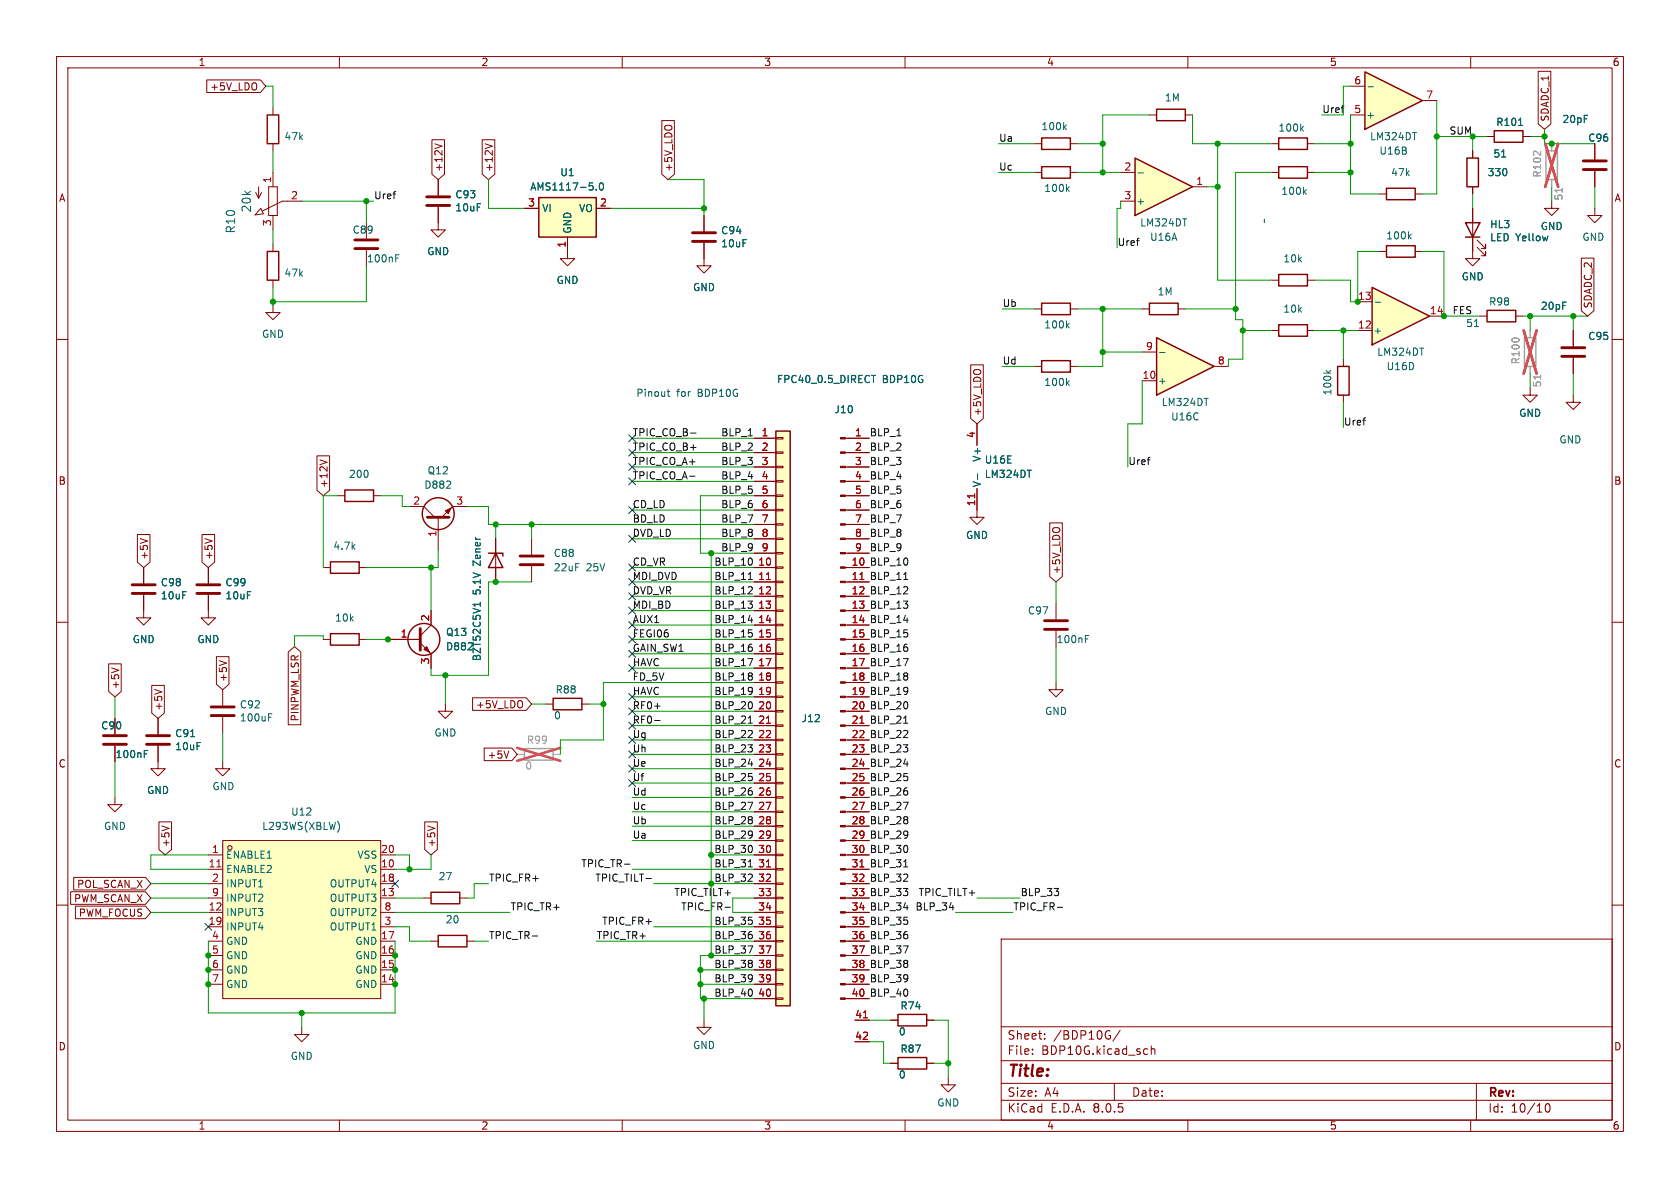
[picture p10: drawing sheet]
<svg xmlns="http://www.w3.org/2000/svg" width="297mm" height="210mm" viewBox="0 0 297 210" stroke-linecap="round" stroke-linejoin="round" font-family="sans-serif">
<g fill="none" stroke="#840000" stroke-width=".18">
<path d="M10 10h277v190h-277zM12 12h273v186h-273zM60 10v2M110 10v2M160 10v2M210 10v2M260 10v2M45.2 34l.5 1.1M45.7 33v2.1M46.1 36.8l.5 1-1.5 .2zM46.2 34l-.5 1.1M47.5 33h1.5v5.1h-1.5z"/>
<path d="M48.3 30.5v2.5M48.3 38.1v2.5M53.3 35.6h-3.4l-3.5 1.7M243.8 34.3h1.3M250.2 34.3h1.3M10 60h2M48.3 54v1.2h1.2l-1.2 1.3-1.3-1.3h1.3M224.8 49.5h1.3M231.1 49.5h1.3M285 60h2M10 110h2M285 110h2"/>
<path d="M10 160h2M285 160h2M177 166h108v32h-108zM53.3 181.6v1.3h1.3l-1.3 1.3-1.2-1.3h1.2M60 198v2M110 198v2M160 198v2M177 194.5h108M177 191.5h108M177 187.5h108M177 181.5h108M182.5 186.3v.1"/>
<path d="M182.5 185.5v.1M184.7 183.6v.1M184.7 182.8v.1M197 191.5v3M198 182.1l-1.3 2M202.7 185.4l.2 .1M202.9 186.3l-.2 .1M203.5 184.9v1.5M203.5 185.5l.2-.1 .4 .1 .1 .9M210 198v2M260 198v2M261 191.5v6.5"/>
<path d="M273.4 195.2l.1-.1a.81 .81 0 0 1 .6 .6 .81 .81 0 0 1-.3 .8l-.1 .1a.81 .81 0 0 1-.6-.6 .81 .81 0 0 1 .3-.8z"/>
</g>
<path d="M245.1 33.3h5.1v2h-5.1zM226.1 48.5h5v2h-5z" fill="none" stroke="#840000" stroke-width=".25"/>
<path d="M39.4 148.6h27.9v27.9h-27.9z" fill="#ffffc2"/>
<g fill="none" stroke="#840000" stroke-width=".18">
<path d="M48.3 19.1v1.2M48.3 25.4v1.3M203.2 20.3h1.3M209.5 20.3h1.3M36.8 151.1h2.6M36.8 153.7h2.6M36.8 158.8h2.6M36.8 156.2h2.6M39.4 148.6h27.9v27.9h-27.9zM67.3 151.1h2.5M67.3 153.7h2.5M67.3 158.8h2.5"/>
<path d="M67.3 156.2h2.5M36.8 161.3h2.6M36.8 174h2.6M36.8 171.5h2.6M36.8 168.9h2.6M36.8 166.4h2.6M36.8 163.8h2.6M67.3 161.3h2.5M67.3 174h2.5M67.3 171.5h2.5M67.3 168.9h2.5M67.3 166.4h2.5"/>
<path d="M67.3 163.8h2.5"/>
<circle cx="40.6" cy="149.9" r=".38"/>
</g>
<path d="M38.3 153.3h.8" fill="none" stroke="#a90000" stroke-width=".18"/>
<path d="M45.7 156.8h.7M59.7 145.2a1.49 1.49 0 0 1 0 1.9" fill="none" stroke="#006464" stroke-width=".18"/>
<path d="M204.5 19.3h5v2h-5zM47.2 20.3h2.1v5.1h-2.1z" fill="none" stroke="#840000" stroke-width=".25"/>
<path d="M241.3 12.7l10.2 5.1-10.2 5.1z" fill="#ffffc2"/>
<path d="M241.3 12.7l10.2 5.1-10.2 5.1zM264.2 23.1h5v2h-5zM203.2 53.6h5.1v2h-5.1zM226.1 57.4h5v2h-5z" fill="none" stroke="#840000" stroke-width=".25"/>
<g fill="none" stroke="#840000" stroke-width=".18">
<path d="M238.8 15.2h2.5M251.5 17.8h2.5M238.8 20.3h2.5M262.9 24.1h1.3M269.2 24.1h1.3M281.9 25.4v2.8M281.9 30.2v2.8M201.9 54.6h1.3M208.3 54.6h1.2M224.8 58.4h1.3M231.1 58.4h1.3M278.1 58.4v2.8"/>
<path d="M172.7 74.9v3.8M278.1 63.2v2.8M172.7 86.4v5h1.3l-1.3 1.3-1.3-1.3h1.3M186.7 120.7v1.2h1.3l-1.3 1.3-1.3-1.3h1.3M124.5 180.3v1.3h1.2l-1.2 1.3-1.3-1.3h1.3"/>
</g>
<path d="M241.8 15.3h1M265.5 27.8h.7M268.5 22.2h.7M172.8 83.8v.9" fill="none" stroke="#006464" stroke-width=".18"/>
<path d="M279.9 30h4.1M279.9 28.4h4.1M276.1 63h4.1M276.1 61.5h4.1" fill="none" stroke="#840000" stroke-width=".51"/>
<path d="M172.3 87.3v.7" fill="none" stroke="#a90000" stroke-width=".18"/>
<path d="M269.5 59.7h2v5.1h-2z" fill="none" stroke="#a1a1a1" stroke-width=".25"/>
<path d="M270.5 58.4v1.3M270.5 64.8v1.2" fill="none" stroke="#a1a1a1" stroke-width=".18"/>
<path d="M272.4 66.3v.7" fill="none" stroke="#989898" stroke-width=".18"/>
<path d="M269.4 58.4l2.3 7.6M271.7 58.4l-2.3 7.6" fill="none" stroke="#e65255" stroke-width=".46"/>
<path d="M95.2 34.9h10.2v7h-10.2z" fill="#ffffc2"/>
<path d="M95.2 34.9h10.2v7h-10.2zM259.1 39.4h2.5l-1.3 2.5zM259.3 27.9h2.1v5.1h-2.1zM259.1 41.9h2.5" fill="none" stroke="#840000" stroke-width=".25"/>
<path d="M92.7 36.8h2.5M105.4 36.8h2.5M260.3 26.7v1.2M260.3 33v1.3M260.3 36.8v7.7M274.3 35.6v1.2h1.3l-1.3 1.3-1.3-1.3h1.3M100.3 41.9v3.8h1.3l-1.3 1.3-1.2-1.3h1.2M261.1 43.7l1.5 1.5v-.7v.7h-.7M261.1 42.4l1.5 1.5v-.7v.7h-.7" fill="none" stroke="#840000" stroke-width=".18"/>
<path d="M105.4 33.5v.1M106.1 32.5l.2-.2a.68 .68 0 0 1 .4 .7 .68 .68 0 0 1-.4 .6l-.2-.1-.1-.4z" fill="none" stroke="#006464" stroke-width=".18"/>
<path d="M273.3 26.7h2v5.1h-2z" fill="none" stroke="#a1a1a1" stroke-width=".25"/>
<path d="M274.3 25.4v1.3M274.3 31.8v1.2" fill="none" stroke="#a1a1a1" stroke-width=".18"/>
<path d="M276.2 33.3v.7" fill="none" stroke="#989898" stroke-width=".18"/>
<path d="M273.2 25.4l2.3 7.6M275.5 25.4l-2.3 7.6" fill="none" stroke="#e65255" stroke-width=".46"/>
<path d="M242.6 50.8l10.1 5.1-10.1 5.1z" fill="#ffffc2"/>
<path d="M242.6 50.8l10.1 5.1-10.1 5.1zM58.4 112h5.1v2h-5.1z" fill="none" stroke="#840000" stroke-width=".25"/>
<path d="M240 58.4h2.6M240 53.3h2.6M252.7 55.9h2.6M57.1 113h1.3M63.5 113h1.3" fill="none" stroke="#840000" stroke-width=".18"/>
<path d="M243.1 53.4h1" fill="none" stroke="#006464" stroke-width=".18"/>
<path d="M204.5 59.7l10.1 5.1-10.1 5.1z" fill="#ffffc2"/>
<g fill="none" stroke="#840000" stroke-width=".25">
<path d="M47.2 44.5h2.1v5h-2.1zM204.5 59.7l10.1 5.1-10.1 5.1zM245.1 43.4h5.1v2.1h-5.1zM236.5 64.8h2v5.1h-2zM58.4 99.3h5.1v2h-5.1zM158.7 186.9h5.1v2.1h-5.1z"/>
<circle cx="74.9" cy="113" r="2.82"/>
</g>
<g fill="none" stroke="#840000" stroke-width=".18">
<path d="M64.8 39.4v2.8M48.3 43.2v1.3M48.3 49.5v1.3M64.8 44.2v2.8M243.8 44.5h1.3M250.2 44.5h1.3M149.5 77.5h4.2M201.9 67.3h2.6M201.9 62.2h2.6M214.6 64.8h2.6M237.5 63.5v1.3M237.5 69.9v1.2"/>
<path d="M149.5 97.8h4.2M149.5 95.3h4.2M149.5 92.7h4.2M149.5 90.2h4.2M149.5 87.6h4.2M149.5 85.1h4.2M149.5 82.6h4.2M149.5 80h4.2M25.4 105.2v4h1.3l-1.3 1.3-1.3-1.3h1.3M25.4 100.3v2.8M36.8 105.2v4h1.3l-1.3 1.3-1.2-1.3h1.2M36.8 100.3v2.8"/>
<path d="M57.1 100.3h1.3M63.5 100.3h1.3M68.6 113h5.7M74.3 113.7l1.9 1.9v2.5M76.2 108v2.5l-1.9 1.9M149.5 100.3h4.2M149.5 113h4.2M149.5 118.1h4.2M149.5 115.6h4.2M149.5 110.5h4.2M149.5 108h4.2M149.5 105.4h4.2"/>
<path d="M149.5 102.9h4.2M39.4 121.9v2.8M39.4 126.7v2.8M149.5 138.4h4.2M149.5 135.9h4.2M149.5 133.4h4.2M149.5 130.8h4.2M149.5 128.3h4.2M149.5 125.7h4.2M149.5 123.2h4.2M149.5 120.7h4.2M149.5 158.8h4.2"/>
<path d="M149.5 156.2h4.2M149.5 153.7h4.2M149.5 151.1h4.2M149.5 148.6h4.2M149.5 146.1h4.2M149.5 143.5h4.2M149.5 141h4.2M149.5 176.5h4.2M149.5 174h4.2M149.5 171.5h4.2M149.5 168.9h4.2M149.5 166.4h4.2"/>
<path d="M149.5 163.8h4.2M149.5 161.3h4.2M151.1 180.3h2.6M151.1 184.2h2.6M157.5 188h1.2M163.8 188h1.3M167.6 190.5v1.3h1.3l-1.3 1.2-1.2-1.2h1.2"/>
</g>
<path d="M70 45.6h.4M70 45h.6M249.1 41.8l.4 .4M249.5 41.4l-.5 .5M154.1 66.4h.7M154.4 66.4v1.2M205 62.3h1M234.4 65.5l.5 .5M235.3 65.5l-.5 .3M47.5 126.8h.4M47.5 126.2h.6" fill="none" stroke="#006464" stroke-width=".18"/>
<path d="M62.7 43.9h4.1M62.7 42.4h4.1M23.4 104.9h4M23.4 103.4h4M34.8 104.9h4.1M34.8 103.4h4.1M74.3 111.1v3.8M37.3 126.5h4.1M37.3 125h4.1" fill="none" stroke="#840000" stroke-width=".51"/>
<g fill="#840000" stroke="#840000" stroke-width=".18">
<path d="M75.4 114.3l.5 1-1-.5z"/>
<path d="M148.6 176.4h.9v.3h-.9z"/>
<path d="M148.6 173.9h.9v.2h-.9z"/>
<path d="M148.6 171.3h.9v.3h-.9z"/>
<path d="M148.6 168.8h.9v.2h-.9z"/>
<path d="M148.6 166.2h.9v.3h-.9z"/>
<path d="M148.6 163.7h.9v.3h-.9z"/>
<path d="M148.6 161.2h.9v.2h-.9z"/>
<path d="M148.6 158.6h.9v.3h-.9z"/>
<path d="M148.6 156.1h.9v.2h-.9z"/>
<path d="M148.6 153.5h.9v.3h-.9z"/>
<path d="M148.6 151h.9v.3h-.9z"/>
<path d="M148.6 148.5h.9v.2h-.9z"/>
<path d="M148.6 145.9h.9v.3h-.9z"/>
<path d="M148.6 143.4h.9v.2h-.9z"/>
<path d="M148.6 140.8h.9v.3h-.9z"/>
<path d="M148.6 138.3h.9v.3h-.9z"/>
<path d="M148.6 135.8h.9v.2h-.9z"/>
<path d="M148.6 133.2h.9v.3h-.9z"/>
<path d="M148.6 130.7h.9v.2h-.9z"/>
<path d="M148.6 128.1h.9v.3h-.9z"/>
<path d="M148.6 125.6h.9v.3h-.9z"/>
<path d="M148.6 123.1h.9v.2h-.9z"/>
<path d="M148.6 120.5h.9v.3h-.9z"/>
<path d="M148.6 118h.9v.2h-.9z"/>
<path d="M148.6 115.4h.9v.3h-.9z"/>
<path d="M148.6 112.9h.9v.3h-.9z"/>
<path d="M148.6 110.4h.9v.2h-.9z"/>
<path d="M148.6 107.8h.9v.3h-.9z"/>
<path d="M148.6 105.3h.9v.2h-.9z"/>
<path d="M148.6 102.7h.9v.3h-.9z"/>
<path d="M148.6 100.2h.9v.3h-.9z"/>
<path d="M148.6 97.7h.9v.2h-.9z"/>
<path d="M148.6 95.1h.9v.3h-.9z"/>
<path d="M148.6 92.6h.9v.2h-.9z"/>
<path d="M148.6 90h.9v.3h-.9z"/>
<path d="M148.6 87.5h.9v.3h-.9z"/>
<path d="M148.6 85h.9v.2h-.9z"/>
<path d="M148.6 82.4h.9v.3h-.9z"/>
<path d="M148.6 79.9h.9v.2h-.9z"/>
<path d="M148.6 77.3h.9v.3h-.9z"/>
</g>
<path d="M152 102.5h.7M152 127.9h.7M152 153.3h.7M152.6 179.9h.8" fill="none" stroke="#a90000" stroke-width=".18"/>
<path d="M137.2 76.2h2.5v101.6h-2.5z" fill="#ffffc2"/>
<g fill="none" stroke="#840000" stroke-width=".18">
<path d="M224.8 30.5h1.3M224.8 25.4h1.3M231.1 30.5h1.3M231.1 25.4h1.3M133.3 77.5h3.9M137.2 79.9h1.2v.2h-1.2zM137.2 77.3h1.2v.3h-1.2zM59.7 87.6h1.3M66 87.6h1.3M133.3 80h3.9M133.3 82.6h3.9M133.3 85.1h3.9"/>
<path d="M133.3 87.6h3.9M133.3 90.2h3.9M133.3 92.7h3.9M133.3 95.3h3.9M133.3 97.8h3.9M137.2 97.7h1.2v.2h-1.2zM137.2 95.1h1.2v.3h-1.2zM137.2 92.6h1.2v.2h-1.2zM137.2 90h1.2v.3h-1.2zM137.2 87.5h1.2v.3h-1.2zM137.2 85h1.2v.2h-1.2zM137.2 82.4h1.2v.3h-1.2z"/>
<path d="M133.3 100.3h3.9M133.3 102.9h3.9M133.3 105.4h3.9M133.3 108h3.9M133.3 110.5h3.9M133.3 113h3.9M133.3 115.6h3.9M133.3 118.1h3.9M137.2 118h1.2v.2h-1.2zM137.2 115.4h1.2v.3h-1.2zM137.2 112.9h1.2v.3h-1.2zM137.2 110.4h1.2v.2h-1.2z"/>
<path d="M137.2 107.8h1.2v.3h-1.2zM137.2 105.3h1.2v.2h-1.2zM137.2 102.7h1.2v.3h-1.2zM137.2 100.2h1.2v.3h-1.2zM133.3 120.7h3.9M133.3 123.2h3.9M133.3 125.7h3.9M133.3 128.3h3.9M133.3 130.8h3.9M133.3 133.4h3.9M133.3 135.9h3.9M133.3 138.4h3.9"/>
<path d="M137.2 138.3h1.2v.3h-1.2zM137.2 135.8h1.2v.2h-1.2zM137.2 133.2h1.2v.3h-1.2zM137.2 130.7h1.2v.2h-1.2zM137.2 128.1h1.2v.3h-1.2zM137.2 125.6h1.2v.3h-1.2zM137.2 123.1h1.2v.2h-1.2zM137.2 120.5h1.2v.3h-1.2zM74.9 158.8h1.3M81.3 158.8h1.2M133.3 141h3.9M133.3 143.5h3.9"/>
<path d="M133.3 146.1h3.9M133.3 148.6h3.9M133.3 151.1h3.9M133.3 153.7h3.9M133.3 156.2h3.9M133.3 158.8h3.9M137.2 158.6h1.2v.3h-1.2zM137.2 156.1h1.2v.2h-1.2zM137.2 153.5h1.2v.3h-1.2zM137.2 151h1.2v.3h-1.2zM137.2 148.5h1.2v.2h-1.2zM137.2 145.9h1.2v.3h-1.2z"/>
<path d="M137.2 143.4h1.2v.2h-1.2zM137.2 140.8h1.2v.3h-1.2zM76.2 166.4h1.3M82.5 166.4h1.3M133.3 161.3h3.9M133.3 163.8h3.9M133.3 166.4h3.9M133.3 168.9h3.9M133.3 171.5h3.9M133.3 174h3.9M133.3 176.5h3.9M137.2 176.4h1.2v.3h-1.2z"/>
<path d="M137.2 173.9h1.2v.2h-1.2zM137.2 171.3h1.2v.3h-1.2zM137.2 168.8h1.2v.2h-1.2zM137.2 166.2h1.2v.3h-1.2zM137.2 163.7h1.2v.3h-1.2zM137.2 161.2h1.2v.2h-1.2zM157.5 180.3h1.2M163.8 180.3h1.3"/>
</g>
<path d="M226.1 29.5h5v2h-5zM226.1 24.4h5v2h-5zM137.2 76.2h2.5v101.6h-2.5zM61 86.6h5v2h-5zM76.2 157.7h5.1v2.1h-5.1zM77.5 165.4h5v2h-5zM158.7 179.3h5.1v2.1h-5.1z" fill="none" stroke="#840000" stroke-width=".25"/>
<path d="M135.5 102.5h.7M135.5 127.9h.7M135.5 153.3h.7" fill="none" stroke="#a90000" stroke-width=".18"/>
<path d="M230.1 22.7l.3 .5M230.4 22.3l-.5 .5M230.6 33.9l.3 .5M230.9 33.5l-.4 .5" fill="none" stroke="#006464" stroke-width=".18"/>
<path d="M200.7 27.9l10.1 5.1-10.1 5.1z" fill="#ffffc2"/>
<g fill="none" stroke="#840000" stroke-width=".25">
<path d="M184.1 29.5h5.1v2h-5.1zM184.1 24.4h5.1v2h-5.1zM200.7 27.9l10.1 5.1-10.1 5.1zM184.1 53.6h5.1v2h-5.1zM262.9 54.9h5.1v2h-5.1zM184.1 63.8h5.1v2h-5.1zM86.4 97.8h2.5v.5M87.6 97.8l1.3 2.5h-2.5zM97.8 123.4h5.1v2.1h-5.1z"/>
<circle cx="77.5" cy="90.8" r="2.82"/>
</g>
<g fill="none" stroke="#840000" stroke-width=".18">
<path d="M36.6 14.1h9.4l1 1.1-1 1.2h-9.4zM271.9 12.6h2.3v9.3l-1.2 1-1.1-1zM76.4 24.7h2.2v6.1l-1.1 1-1.1-1zM76.9 25.4l1.2 .4M77.5 36.6v4h1.2l-1.2 1.3-1.3-1.3h1.3M77.5 31.8v2.7M85.2 24.7h2.3v6.1l-1.1 1-1.2-1zM85.8 25.4l1.2 .4M92.7 36.8h2.5M105.4 36.8h2.5M117 21.3h2.2v9.5l-1.1 1-1.1-1zM124.5 38.1v2.8"/>
<path d="M182.9 30.5h1.2M182.9 25.4h1.2M189.2 30.5h1.3M189.2 25.4h1.3M198.1 30.5h2.6M198.1 35.6h2.6M210.8 33h2.6M260.3 26.7v1.2M260.3 33v1.3M260.3 36.8v2.6M262.9 24.1h1.3M269.2 24.1h1.3"/>
<path d="M281.9 36.8v1.3h1.3l-1.3 1.3-1.2-1.3h1.2M281.9 25.4v2.8M281.9 30.2v2.8M100.3 41.9v2.6M124.5 42.9v4.1h1.2l-1.2 1.3-1.3-1.3h1.3M182.9 54.6h1.2M189.2 54.6h1.3M260.3 41.9v3.8h1.3l-1.3 1.3-1.2-1.3h1.2M261.6 55.9h1.3M268 55.9h1.2M278.1 58.4v2.8M279.6 45.6h2.2v9.3l-1.1 1-1.1-1z"/>
<path d="M133.3 77.5h3.9M149.9 77.5h3.8M171.6 64.5h2.2v9.5l-1.1 .9-1.1-.9zM172.7 74.9v3.8M182.9 64.8h1.2M189.2 64.8h1.3M270.5 68.6v1.3h1.3l-1.3 1.2-1.3-1.2h1.3M278.1 69.9v1.2h1.3l-1.3 1.3-1.2-1.3h1.2M278.1 63.2v2.8M24.3 94.5h2.2v4.9l-1.1 .9-1.1-.9zM24.8 95.2l1.3 .4M35.7 94.5h2.2v4.9l-1.1 .9-1.1-.9z"/>
<path d="M36.2 95.2l1.3 .4M56 80.6h2.3v6.1l-1.2 .9-1.1-.9zM56.6 81.3l1.2 .4M72.4 89.5h2.5l1.9 1.9M77.5 91.4v5.8M82.5 89.5h-2.5l-1.9 1.9M87.6 95.3v7.6M94 95.3v2.7M133.3 80h3.9M133.3 82.6h3.9M133.3 85.1h3.9M133.3 87.6h3.9"/>
<path d="M133.3 90.2h3.9M133.3 92.7h3.9M133.3 95.3h3.9M133.3 97.8h3.9M149.9 80h3.8M149.9 82.6h3.8M149.9 85.1h3.8M149.9 87.6h3.8M149.9 90.2h3.8M149.9 92.7h3.8M149.9 95.3h3.8M149.9 97.8h3.8"/>
<path d="M172.7 86.4v3.8M185.6 92.4h2.2v9.5l-1.1 1-1.1-1zM19.2 117.4h2.2v4.8l-1.1 1-1.1-1zM19.7 118.1l1.3 .4M25.4 100.3v2.8M25.4 105.2v2.8M36.8 100.3v2.8M36.8 105.2v2.8M38.3 116.1h2.2v4.9l-1.1 .9-1.1-.9zM38.8 116.8l1.2 .4M51 115.3l1.1-1 1.1 1v12.8h-2.2zM68.6 113h5.7"/>
<path d="M76.2 108v2.5M76.2 115.6v2.5M94 100.1v2.8M133.3 113h3.9M133.3 100.3h3.9M133.3 102.9h3.9M133.3 105.4h3.9M133.3 108h3.9M133.3 110.5h3.9M133.3 115.6h3.9M133.3 118.1h3.9M149.9 113h3.8"/>
<path d="M149.9 100.3h3.8M149.9 102.9h3.8M149.9 105.4h3.8M149.9 108h3.8M149.9 110.5h3.8M149.9 115.6h3.8M149.9 118.1h3.8M186.7 106.7v2.8M186.7 111.5v2.8M20.3 127v2.8M20.3 131.8v2.8M26.8 121.2h2.3v4.8l-1.2 1-1.1-1z"/>
<path d="M27.3 121.9l1.3 .4M27.9 131.8v4.1h1.3l-1.3 1.3-1.2-1.3h1.2M27.9 127v2.8M39.4 134.6v1.3h1.2l-1.2 1.3-1.3-1.3h1.3M78.7 124.5v1.2h1.3l-1.3 1.3-1.2-1.3h1.2M83.5 123.3h9.5l1 1.2-1 1.1h-9.5zM85.6 132.2h4.9l.9 1.2-.9 1.1h-4.9zM89.9 132.8l-.4 1.2M96.5 124.5h1.3M102.9 124.5h1.2M133.3 120.7h3.9M133.3 123.2h3.9"/>
<path d="M133.3 125.7h3.9M133.3 128.3h3.9M133.3 130.8h3.9M133.3 133.4h3.9M133.3 135.9h3.9M133.3 138.4h3.9M149.9 120.7h3.8M149.9 123.2h3.8M149.9 125.7h3.8M149.9 128.3h3.8M149.9 130.8h3.8M149.9 133.4h3.8"/>
<path d="M149.9 135.9h3.8M149.9 138.4h3.8M12.5 157.6h13.2l1 1.2-1 1.1h-13.2zM13 155.1h12.7l1 1.1-1 1.1h-12.7zM20.3 141v1.2h1.3l-1.3 1.3-1.3-1.3h1.3M28.1 145.3h2.2v4.9l-1.1 .9-1.1-.9zM28.6 146l1.3 .4M75.1 145.3h2.2v4.9l-1.1 .9-1.1-.9zM75.6 146l1.3 .4M133.3 141h3.9M133.3 143.5h3.9M133.3 146.1h3.9"/>
<path d="M133.3 148.6h3.9M133.3 151.1h3.9M133.3 153.7h3.9M133.3 156.2h3.9M133.3 158.8h3.9M149.9 141h3.8M149.9 143.5h3.8M149.9 146.1h3.8M149.9 148.6h3.8M149.9 151.1h3.8M149.9 153.7h3.8M149.9 156.2h3.8"/>
<path d="M149.9 158.8h3.8M13.3 160.2h12.4l1 1.1-1 1.1h-12.4zM133.3 161.3h3.9M133.3 163.8h3.9M133.3 166.4h3.9M133.3 168.9h3.9M133.3 171.5h3.9M133.3 174h3.9M133.3 176.5h3.9M149.9 161.3h3.8M149.9 163.8h3.8M149.9 166.4h3.8"/>
<path d="M149.9 168.9h3.8M149.9 171.5h3.8M149.9 174h3.8M149.9 176.5h3.8M151.1 180.3h2.6M151.1 184.2h2.6M157.5 180.3h1.2M157.5 188h1.2M163.8 180.3h1.3M163.8 188h1.3"/>
</g>
<g fill="none" stroke="#006464" stroke-width=".18">
<path d="M105.4 33.5v.1M106.1 32.5l.2-.2a.68 .68 0 0 1 .4 .7 .68 .68 0 0 1-.4 .6l-.2-.1-.1-.4zM188.2 22.4l.3 .5M188.5 22.1l-.5 .5M188.7 33.4l.3 .5M189 33l-.5 .5M201.2 30.6h1M265.5 27.8h.7M268.5 22.2h.7M188.7 57.5l.3 .5M189 57.1l-.5 .5M260.6 57.7h.8"/>
<path d="M154.1 66.4h.7M154.4 66.4v1.2M188.7 67.7l.3 .4M189 67.3l-.5 .5M172.8 83.8v.9M84.9 106.5v.7M84.9 106.8h-1.3l.3 .3M191.9 112.9h.4M191.9 112.3h.6M25.5 133.3h.4M25.5 132.7h.6M33.7 130.2h.7"/>
</g>
<g fill="none" stroke="#840000" stroke-width=".51">
<path d="M75.4 36.3h4.1M75.4 34.8h4.1M122.4 42.7h4.1M122.4 41.1h4.1M75.6 91.4h3.8M91.9 99.8h4.1M91.9 98.3h4.1M184.7 111.3h4M184.7 109.7h4M18.3 131.6h4.1M18.3 130h4.1M25.9 131.6h4.1"/>
<path d="M25.9 130h4.1"/>
</g>
<path d="M78.7 90.3l1.1-.5-.6 1z" fill="#840000" stroke="#840000" stroke-width=".18"/>
<path d="M92.7 132.3h5.1v2.1h-5.1z" fill="none" stroke="#a1a1a1" stroke-width=".25"/>
<path d="M274.3 25.4v1.3M274.3 31.8v1.2M270.5 58.4v1.3M270.5 64.8v1.2M91.4 133.4h1.3M97.8 133.4h1.3" fill="none" stroke="#a1a1a1" stroke-width=".18"/>
<path d="M273.2 25.4l2.3 7.6M275.5 25.4l-2.3 7.6M269.4 58.4l2.3 7.6M271.7 58.4l-2.3 7.6M91.4 132.2l7.7 2.3M99.1 132.2l-7.7 2.3" fill="none" stroke="#e65255" stroke-width=".46"/>
<g fill="none" stroke="#0f0f0f" stroke-width=".18">
<path d="M122.1 76.6h.9M132.3 77h.7M158.5 77h.8M121.9 84.2h1M132.2 116.4h.9l-.6 1.3M132.3 109.6h.8M132.3 102.4h.7M159.7 116.4h.8l-.5 1.3M159.8 109.6h.7M159.8 102.4h.7M115.7 124.8h1M115.7 127.4h1"/>
<path d="M132.3 135h.8M132.3 127.8h.7M159.8 135h.7M159.8 127.8h.7M110.4 152.8h1M114.2 155.3h1M132.2 141.8h.9l-.6 1.3M132.3 153.2h.7M159.7 141.8h.8l-.5 1.3M159.8 153.2h.7M94.1 165.5h.9M128.2 160.4h.9"/>
<path d="M132.2 167.2h.9l-.6 1.3M159.7 167.2h.8l-.5 1.3M159.8 160.4h.7M167.8 160.4h.8M186.9 160.4h1"/>
</g>
<path d="M117.9 69.2h.5M118.1 68.8v1.1l.3 .2" fill="none" stroke="#0000c2" stroke-width=".18"/>
<path d="M223.5 38.7v.7" fill="none" stroke="#0000c2" stroke-width=".18" stroke-dasharray="1.7 .6"/>
<g fill="none" stroke="#009600" stroke-width=".18">
<path d="M47 15.2h1.3v3.9M238.8 15.2h-1.3v5.1h-3.8M254 17.8v16.5h-2.5M48.3 26.7v3.8M53.3 35.6h12.7M64.8 35.6v3.8M86.4 31.8v5h6.3M107.9 36.8h16.6M118.1 31.8h6.4v6.3M176.5 25.4h6.4M176.5 30.5h6.4M190.5 25.4h4.4"/>
<path d="M190.5 30.5h7.6M198.1 35.6v1.2h-.6v7M203.2 20.3h-8.3v10.2M210.8 20.3v5.1h14M213.4 33h1.9M215.3 25.4v24.1h9.5M224.8 30.5h-6.4v26h1.3v7h-2.5v1.3M232.4 25.4h6.4M232.4 30.5h6.4M238.8 20.3v14h5M254 24.1h8.9M260.3 24.1v2.6"/>
<path d="M260.3 34.3v2.5M270.5 24.1h2.5M273 22.9v2.5h8.9M274.3 33v2.6M281.9 33v3.8M48.3 40.6v2.6M48.3 50.8v3.2M64.8 47v6.3h-16.5M177.2 54.6h5.7M190.5 54.6h11.4M194.9 54.6v10.2h-4.4M209.5 54.6h8.9"/>
<path d="M219.7 58.4h5.1M232.4 58.4h7.6M237.5 58.4v5.1M243.8 44.5h-3.8v8.8h-1.2v-3.8h-6.4M251.5 44.5h3.8v11.4h6.3M269.2 55.9h11.5M270.5 55.9v2.5M278.1 55.9v2.5M111.8 77.5h21.5M177.2 64.8h5.7M194.9 62.2h7M201.9 67.3v7.6h-2.5v7.7"/>
<path d="M237.5 71.1v4.5M270.5 66v2.6M278.1 66v3.9M59.7 87.6h-2.6v12.7M67.3 87.6h3.8v1.9h1.3M77.5 97.2v3.1h-12.7M82.5 89.5h3.9v3.2h46.9M87.6 92.7v2.6M94 92.7v2.6M111.8 82.6h21.5M111.8 85.1h21.5M111.8 80h21.5"/>
<path d="M111.8 90.2h21.5M111.8 95.3h21.5M125.7 97.8v71.1M133.3 87.6h-9.5v10.2h9.5M57.1 113v-.6h-5v1.9M64.8 113h5M76.2 100.3v7.7M78.7 119.4v5.1M94 102.9h-7.6v16.5h-10.2v-1.3M111.8 108h21.5M111.8 105.4h21.5M111.8 100.3h21.5"/>
<path d="M111.8 115.6h21.5M111.8 110.5h21.5M111.8 102.9h21.5M111.8 113h21.5M111.8 118.1h21.5M186.7 102.9v3.8M186.7 114.3v6.4M20.3 123.2v3.8M20.3 134.6v6.4M39.4 129.5v5.1M94 124.5h2.5M104.1 124.5h2.6"/>
<path d="M111.8 125.7h21.5M111.8 123.2h21.5M111.8 135.9h21.5M111.8 130.8h21.5M111.8 138.4h21.5M111.8 128.3h21.5M111.8 133.4h21.5M133.3 120.7h-26.6v10.1h-7.6v2.6M26.7 156.2h10.1M26.7 158.8h10.1M36.8 151.1h-10.1v2.6h10.1M69.8 151.1h2.6v2.6"/>
<path d="M69.8 158.8h5.1M76.2 151.1v2.6h-6.4M86.4 156.2h-2.6v2.6h-1.3M111.8 143.5h21.5M111.8 141h21.5M111.8 148.6h21.5M111.8 146.1h21.5M111.8 153.7h21.5M115.6 156.2h17.7M125.7 151.1h7.6M133.3 158.8h-3.8v2.5h3.8M172.7 158.8h7.6"/>
<path d="M26.7 161.3h10.1M36.8 166.4v12.7h33v-12.7M53.3 179.1v2.5M69.8 161.3h20.4M69.8 163.8h2.6v2.6h3.8M83.8 166.4h2.6M105.4 166.4h27.9M115.6 163.8h17.7M123.8 171.5h9.5M123.8 174h9.5M124.5 176.5v3.8M133.3 168.9h-9.5v7.6h9.5"/>
<path d="M168.9 161.3h10.2M153.7 184.2h2.5v3.8h1.3M153.7 180.3h3.8M165.1 180.3h2.5v10.2M165.1 188h2.5"/>
</g>
<g fill="none" stroke="#000084" stroke-width=".18">
<path d="M111.2 79.4l1.2 1.2M111.2 76.9l1.2 1.2M112.4 79.4l-1.2 1.2M112.4 76.9l-1.2 1.2M111.2 81.9l1.2 1.3M111.2 84.5l1.2 1.2M111.2 89.6l1.2 1.2M111.2 94.6l1.2 1.3M111.2 99.7l1.2 1.2M112.4 81.9l-1.2 1.3M112.4 84.5l-1.2 1.2M112.4 89.6l-1.2 1.2"/>
<path d="M112.4 94.6l-1.2 1.3M112.4 99.7l-1.2 1.2M111.2 117.5l1.2 1.2M111.2 102.3l1.2 1.2M111.2 107.3l1.2 1.3M111.2 104.8l1.2 1.2M111.2 109.9l1.2 1.2M111.2 115l1.2 1.2M111.2 112.4l1.2 1.2M112.4 117.5l-1.2 1.2M112.4 102.3l-1.2 1.2M112.4 107.3l-1.2 1.3"/>
<path d="M112.4 104.8l-1.2 1.2M112.4 109.9l-1.2 1.2M112.4 115l-1.2 1.2M112.4 112.4l-1.2 1.2M111.2 122.6l1.2 1.2M111.2 125.1l1.2 1.2M111.2 135.3l1.2 1.2M111.2 132.7l1.2 1.3M111.2 130.2l1.2 1.2M111.2 137.8l1.2 1.2M111.2 127.7l1.2 1.2M112.4 122.6l-1.2 1.2"/>
<path d="M112.4 125.1l-1.2 1.2M112.4 135.3l-1.2 1.2M112.4 132.7l-1.2 1.3M112.4 130.2l-1.2 1.2M112.4 137.8l-1.2 1.2M112.4 127.7l-1.2 1.2M69.2 155.6l1.3 1.2M70.5 155.6l-1.3 1.2M36.2 163.2l1.2 1.2M37.4 163.2l-1.2 1.2"/>
</g>
<path d="M276.2 33.3v.7M272.4 66.3v.7" fill="none" stroke="#989898" stroke-width=".18"/>
<path d="M172.3 87.3v.7M135.5 102.5h.7M152 102.5h.7M135.5 127.9h.7M152 127.9h.7M135.5 153.3h.7M152 153.3h.7M152.6 179.9h.8" fill="none" stroke="#a90000" stroke-width=".18"/>
<g fill="#009600" stroke="#009600" stroke-width=".18">
<circle cx="106.7" cy="124.5" r=".46"/>
<circle cx="78.7" cy="119.4" r=".46"/>
<circle cx="87.6" cy="102.9" r=".46"/>
<circle cx="36.8" cy="168.9" r=".46"/>
<circle cx="125.7" cy="156.2" r=".46"/>
<circle cx="125.7" cy="151.1" r=".46"/>
<circle cx="69.8" cy="171.5" r=".46"/>
<circle cx="36.8" cy="171.5" r=".46"/>
<circle cx="36.8" cy="174" r=".46"/>
<circle cx="53.3" cy="179.1" r=".46"/>
<circle cx="69.8" cy="174" r=".46"/>
<circle cx="69.8" cy="168.9" r=".46"/>
<circle cx="72.4" cy="153.7" r=".46"/>
<circle cx="76.2" cy="100.3" r=".46"/>
<circle cx="68.6" cy="113" r=".46"/>
<circle cx="64.8" cy="35.6" r=".46"/>
<circle cx="48.3" cy="53.3" r=".46"/>
<circle cx="87.6" cy="92.7" r=".46"/>
<circle cx="94" cy="92.7" r=".46"/>
<circle cx="218.4" cy="54.6" r=".46"/>
<circle cx="219.7" cy="58.4" r=".46"/>
<circle cx="215.3" cy="33" r=".46"/>
<circle cx="194.9" cy="54.6" r=".46"/>
<circle cx="194.9" cy="25.4" r=".46"/>
<circle cx="194.9" cy="30.5" r=".46"/>
<circle cx="215.3" cy="25.4" r=".46"/>
<circle cx="238.8" cy="30.5" r=".46"/>
<circle cx="237.5" cy="58.4" r=".46"/>
<circle cx="240" cy="53.3" r=".46"/>
<circle cx="238.8" cy="25.4" r=".46"/>
<circle cx="254" cy="24.1" r=".46"/>
<circle cx="273" cy="24.1" r=".46"/>
<circle cx="274.3" cy="25.4" r=".46"/>
<circle cx="270.5" cy="55.9" r=".46"/>
<circle cx="260.3" cy="24.1" r=".46"/>
<circle cx="255.3" cy="55.9" r=".46"/>
<circle cx="278.1" cy="55.9" r=".46"/>
<circle cx="194.9" cy="62.2" r=".46"/>
<circle cx="124.5" cy="36.8" r=".46"/>
<circle cx="123.8" cy="174" r=".46"/>
<circle cx="124.5" cy="176.5" r=".46"/>
<circle cx="125.7" cy="168.9" r=".46"/>
<circle cx="167.6" cy="188" r=".46"/>
<circle cx="123.8" cy="171.5" r=".46"/>
<circle cx="125.7" cy="97.8" r=".46"/>
</g>
<text font-size="2.8" fill="#840000" x="178" y="190.9">Title:</text>
<g font-size="2.1" fill="#006464">
<text x="41.8" y="41.4" transform="rotate(-90 41.8 41.4)">R10</text>
<text x="44.6" y="37.7" transform="rotate(-90 44.6 37.7)">20k</text>
</g>
<g font-size="2.1" fill="#840000">
<text x="178" y="184">Sheet:</text>
<text x="186.2" y="184">/BDP10G/</text>
<text x="178" y="186.7">File:</text>
<text x="184.1" y="186.7">BDP10G.kicad_sch</text>
<text x="178" y="196.9">KiCad</text>
<text x="178" y="194.1">Size:</text>
<text x="184.7" y="194.1">A4</text>
<text x="185.7" y="196.9">E.D.A.</text>
<text x="193.3" y="196.9">8.0.5</text>
<text x="200" y="194.1">Date:</text>
<text x="263" y="194.3">Rev:</text>
<text x="263" y="196.9">Id:</text>
<text x="267.1" y="196.9">10/10</text>
</g>
<g font-size="1.8" fill="#840000">
<text x="35" y="11.9">1</text>
<text x="85" y="11.9">2</text>
<text x="135" y="11.9">3</text>
<text x="185" y="11.9">4</text>
<text x="235" y="11.9">5</text>
<text x="285" y="11.9">6</text>
<text x="37.1" y="16.2">+5V_LDO</text>
<text x="274" y="21.6" transform="rotate(-90 274 21.6)">SDADC_1</text>
<text x="10.3" y="35.9">A</text>
<text x="78.4" y="30.5" transform="rotate(-90 78.4 30.5)">+12V</text>
<text x="87.3" y="30.5" transform="rotate(-90 87.3 30.5)">+12V</text>
<text x="119.1" y="30.5" transform="rotate(-90 119.1 30.5)">+5V_LDO</text>
<text x="285.3" y="35.9">A</text>
<text x="281.6" y="54.6" transform="rotate(-90 281.6 54.6)">SDADC_2</text>
<text x="173.7" y="73.7" transform="rotate(-90 173.7 73.7)">+5V_LDO</text>
<text x="10.3" y="85.9">B</text>
<text x="58.1" y="86.4" transform="rotate(-90 58.1 86.4)">+12V</text>
<text x="285.3" y="85.9">B</text>
<text x="26.4" y="99.1" transform="rotate(-90 26.4 99.1)">+5V</text>
<text x="37.8" y="99.1" transform="rotate(-90 37.8 99.1)">+5V</text>
<text x="187.6" y="101.6" transform="rotate(-90 187.6 101.6)">+5V_LDO</text>
<text x="21.3" y="121.9" transform="rotate(-90 21.3 121.9)">+5V</text>
<text x="28.9" y="125.7" transform="rotate(-90 28.9 125.7)">+5V</text>
<text x="40.3" y="120.7" transform="rotate(-90 40.3 120.7)">+5V</text>
<text x="84" y="125.4">+5V_LDO</text>
<text x="53" y="127.6" transform="rotate(-90 53 127.6)">PINPWM_LSR</text>
<text x="10.3" y="135.9">C</text>
<text x="86.1" y="134.3">+5V</text>
<text x="285.3" y="135.9">C</text>
<text x="30.2" y="149.9" transform="rotate(-90 30.2 149.9)">+5V</text>
<text x="77.2" y="149.9" transform="rotate(-90 77.2 149.9)">+5V</text>
<text x="13" y="159.7">PWM_SCAN_X</text>
<text x="13.5" y="157.2">POL_SCAN_X</text>
<text x="13.8" y="162.2">PWM_FOCUS</text>
<text x="10.3" y="185.9">D</text>
<text x="285.3" y="185.9">D</text>
<text x="35" y="199.9">1</text>
<text x="85" y="199.9">2</text>
<text x="135" y="199.9">3</text>
<text x="185" y="199.9">4</text>
<text x="235" y="199.9">5</text>
<text x="285" y="199.9">6</text>
</g>
<g font-size="1.8" fill="#a90000">
<text x="239.3" y="15">6</text>
<text x="252" y="17.5">7</text>
<text x="239.3" y="20.1">5</text>
<text x="48" y="32.5" transform="rotate(-90 48 32.5)">1</text>
<text x="51.4" y="35.3">2</text>
<text x="198.7" y="30.2">2</text>
<text x="198.7" y="35.3">3</text>
<text x="211.4" y="32.8">1</text>
<text x="48" y="40.1" transform="rotate(-90 48 40.1)">3</text>
<text x="93.3" y="36.6">3</text>
<text x="106" y="36.6">2</text>
<text x="100.1" y="43.9" transform="rotate(-90 100.1 43.9)">1</text>
<text x="240" y="53.1">13</text>
<text x="240" y="58.2">12</text>
<text x="252.7" y="55.6">14</text>
<text x="202.5" y="62">9</text>
<text x="215.2" y="64.5">8</text>
<text x="201.9" y="67.1">10</text>
<text x="134.5" y="77.2">1</text>
<text x="151.1" y="77.2">1</text>
<text x="172.5" y="77.5" transform="rotate(-90 172.5 77.5)">4</text>
<text x="134.5" y="79.8">2</text>
<text x="134.5" y="82.3">3</text>
<text x="151.1" y="79.8">2</text>
<text x="151.1" y="82.3">3</text>
<text x="73" y="89.3">2</text>
<text x="80.6" y="89.3">3</text>
<text x="134.5" y="84.8">4</text>
<text x="134.5" y="87.4">5</text>
<text x="134.5" y="89.9">6</text>
<text x="151.1" y="84.8">4</text>
<text x="151.1" y="87.4">5</text>
<text x="151.1" y="89.9">6</text>
<text x="172.5" y="89.6" transform="rotate(-90 172.5 89.6)">11</text>
<text x="77.2" y="95" transform="rotate(-90 77.2 95)">1</text>
<text x="134.5" y="92.5">7</text>
<text x="134.5" y="95">8</text>
<text x="151.1" y="92.5">7</text>
<text x="151.1" y="95">8</text>
<text x="133.9" y="100.1">10</text>
<text x="134.5" y="97.5">9</text>
<text x="150.5" y="100.1">10</text>
<text x="151.1" y="97.5">9</text>
<text x="133.9" y="102.6">11</text>
<text x="133.9" y="105.2">12</text>
<text x="133.9" y="107.7">13</text>
<text x="150.5" y="102.6">11</text>
<text x="150.5" y="105.2">12</text>
<text x="150.5" y="107.7">13</text>
<text x="70.7" y="112.8">1</text>
<text x="75.9" y="109.9" transform="rotate(-90 75.9 109.9)">2</text>
<text x="133.9" y="110.2">14</text>
<text x="133.9" y="112.8">15</text>
<text x="150.5" y="110.2">14</text>
<text x="150.5" y="112.8">15</text>
<text x="75.9" y="117.5" transform="rotate(-90 75.9 117.5)">3</text>
<text x="133.9" y="115.3">16</text>
<text x="133.9" y="117.9">17</text>
<text x="150.5" y="115.3">16</text>
<text x="150.5" y="117.9">17</text>
<text x="133.9" y="120.4">18</text>
<text x="133.9" y="122.9">19</text>
<text x="133.9" y="125.5">20</text>
<text x="150.5" y="120.4">18</text>
<text x="150.5" y="122.9">19</text>
<text x="150.5" y="125.5">20</text>
<text x="133.9" y="128">21</text>
<text x="133.9" y="130.6">22</text>
<text x="150.5" y="128">21</text>
<text x="150.5" y="130.6">22</text>
<text x="133.9" y="133.1">23</text>
<text x="133.9" y="135.6">24</text>
<text x="150.5" y="133.1">23</text>
<text x="150.5" y="135.6">24</text>
<text x="133.9" y="138.2">25</text>
<text x="133.9" y="140.7">26</text>
<text x="133.9" y="143.3">27</text>
<text x="150.5" y="138.2">25</text>
<text x="150.5" y="140.7">26</text>
<text x="150.5" y="143.3">27</text>
<text x="133.9" y="145.8">28</text>
<text x="133.9" y="148.3">29</text>
<text x="150.5" y="145.8">28</text>
<text x="150.5" y="148.3">29</text>
<text x="36.8" y="153.4">11</text>
<text x="37.4" y="150.9">1</text>
<text x="37.4" y="156">2</text>
<text x="67.3" y="153.4">10</text>
<text x="67.3" y="156">18</text>
<text x="67.3" y="150.9">20</text>
<text x="133.9" y="150.9">30</text>
<text x="133.9" y="153.4">31</text>
<text x="133.9" y="156">32</text>
<text x="150.5" y="150.9">30</text>
<text x="150.5" y="153.4">31</text>
<text x="150.5" y="156">32</text>
<text x="36.8" y="161">12</text>
<text x="37.4" y="158.5">9</text>
<text x="67.3" y="158.5">13</text>
<text x="67.9" y="161">8</text>
<text x="133.9" y="158.5">33</text>
<text x="133.9" y="161">34</text>
<text x="150.5" y="158.5">33</text>
<text x="150.5" y="161">34</text>
<text x="36.8" y="163.6">19</text>
<text x="37.4" y="166.1">4</text>
<text x="67.3" y="166.1">17</text>
<text x="67.9" y="163.6">3</text>
<text x="133.9" y="163.6">35</text>
<text x="133.9" y="166.1">36</text>
<text x="150.5" y="163.6">35</text>
<text x="150.5" y="166.1">36</text>
<text x="37.4" y="168.7">5</text>
<text x="37.4" y="171.2">6</text>
<text x="37.4" y="173.7">7</text>
<text x="67.3" y="173.7">14</text>
<text x="67.3" y="171.2">15</text>
<text x="67.3" y="168.7">16</text>
<text x="133.9" y="168.7">37</text>
<text x="133.9" y="171.2">38</text>
<text x="133.9" y="173.7">39</text>
<text x="150.5" y="168.7">37</text>
<text x="150.5" y="171.2">38</text>
<text x="150.5" y="173.7">39</text>
<text x="133.9" y="176.3">40</text>
<text x="150.5" y="176.3">40</text>
<text x="151.1" y="180.1">41</text>
<text x="151.1" y="183.9">42</text>
</g>
<g font-size="1.8" fill="#006464">
<text x="184" y="23.2">100k</text>
<text x="205.8" y="18.1">1M</text>
<text x="225.9" y="23.5">100k</text>
<text x="241.4" y="21.2">+</text>
<text x="264.4" y="22.5">R101</text>
<text x="276.1" y="21.9">20pF</text>
<text x="50.2" y="25">47k</text>
<text x="242.1" y="25">LM324DT</text>
<text x="243.8" y="27.5">U16B</text>
<text x="263.9" y="28">51</text>
<text x="280.7" y="25.2">C96</text>
<text x="80.4" y="35.3">C93</text>
<text x="93.6" y="33.9">AMS1117-5.0</text>
<text x="99" y="31.3">U1</text>
<text x="184.5" y="34.1">100k</text>
<text x="226.4" y="34.6">100k</text>
<text x="245.8" y="31.3">47k</text>
<text x="262.9" y="31.3">330</text>
<text x="62.2" y="41.5">C89</text>
<text x="80.4" y="37.6">10uF</text>
<text x="95.8" y="37.7">VI</text>
<text x="101.2" y="41.4" transform="rotate(-90 101.2 41.4)">GND</text>
<text x="102.3" y="37.7">VO</text>
<text x="127.4" y="41.6">C94</text>
<text x="200.8" y="36.4">+</text>
<text x="201.5" y="40.2">LM324DT</text>
<text x="263.3" y="40.5">HL3</text>
<text x="272.3" y="40.9">GND</text>
<text x="64.8" y="46.6">100nF</text>
<text x="75.4" y="45.3">GND</text>
<text x="127.4" y="43.9">10uF</text>
<text x="203.2" y="42.8">U16A</text>
<text x="226.8" y="46.6">10k</text>
<text x="245" y="42.5">100k</text>
<text x="263.3" y="42.8">LED Yellow</text>
<text x="279.6" y="42.8">GND</text>
<text x="50.2" y="49.1">47k</text>
<text x="98.3" y="50.4">GND</text>
<text x="122.4" y="51.7">GND</text>
<text x="204.6" y="52.4">1M</text>
<text x="258.3" y="49.8">GND</text>
<text x="46.2" y="59.9">GND</text>
<text x="184.5" y="58.3">100k</text>
<text x="226.8" y="55.5">10k</text>
<text x="242.7" y="59.3">+</text>
<text x="259.1" y="58">51</text>
<text x="263.2" y="54.2">R98</text>
<text x="272.3" y="55">20pF</text>
<text x="243.4" y="63.1">LM324DT</text>
<text x="245" y="65.6">U16D</text>
<text x="280.7" y="60.3">C95</text>
<text x="137.3" y="67.9">FPC40_0.5_DIRECT</text>
<text x="156" y="67.9">BDP10G</text>
<text x="184.5" y="68.4">100k</text>
<text x="204.6" y="68.2">+</text>
<text x="205.3" y="72">LM324DT</text>
<text x="235.6" y="70" transform="rotate(-90 235.6 70)">100k</text>
<text x="147.4" y="73.3">J10</text>
<text x="206.9" y="74.5">U16C</text>
<text x="268.5" y="73.9">GND</text>
<text x="173.6" y="81.7" transform="rotate(-90 173.6 81.7)">V+</text>
<text x="174" y="82.1">U16E</text>
<text x="275.6" y="78.6">GND</text>
<text x="61.6" y="84.7">200</text>
<text x="74.9" y="86.6">D882</text>
<text x="75.5" y="84">Q12</text>
<text x="173.6" y="86.2" transform="rotate(-90 173.6 86.2)">V-</text>
<text x="174" y="84.7">LM324DT</text>
<text x="170.7" y="95.5">GND</text>
<text x="58.8" y="97.4">4.7k</text>
<text x="85.2" y="99.9" transform="rotate(-90 85.2 99.9)">Zener</text>
<text x="97.8" y="98.7">C88</text>
<text x="97.8" y="101.2">22uF</text>
<text x="103.6" y="101.2">25V</text>
<text x="28.3" y="103.8">C98</text>
<text x="28.3" y="106.1">10uF</text>
<text x="39.8" y="103.8">C99</text>
<text x="39.8" y="106.1">10uF</text>
<text x="85.2" y="105.2" transform="rotate(-90 85.2 105.2)">5.1V</text>
<text x="23.4" y="113.9">GND</text>
<text x="34.8" y="113.9">GND</text>
<text x="59.1" y="110.1">10k</text>
<text x="78.7" y="112.6">Q13</text>
<text x="181.6" y="108.8">C97</text>
<text x="186.7" y="113.9">100nF</text>
<text x="78.7" y="115.2">D882</text>
<text x="85.2" y="117" transform="rotate(-90 85.2 117)">BZT52C5V1</text>
<text x="42.3" y="125.4">C92</text>
<text x="98.1" y="122.8">R88</text>
<text x="17.8" y="129.1">C90</text>
<text x="30.9" y="130.5">C91</text>
<text x="42.3" y="127.7">100uF</text>
<text x="76.7" y="130.4">GND</text>
<text x="97.8" y="127.4">0</text>
<text x="141.6" y="127.9">J12</text>
<text x="184.7" y="126.6">GND</text>
<text x="20.3" y="134.2">100nF</text>
<text x="30.9" y="132.8">10uF</text>
<text x="25.9" y="140.6">GND</text>
<text x="37.5" y="139.9">GND</text>
<text x="18.3" y="146.9">GND</text>
<text x="46.3" y="146.9">L293WS(XBLW)</text>
<text x="51.4" y="144.4">U12</text>
<text x="39.9" y="152">ENABLE1</text>
<text x="39.9" y="154.5">ENABLE2</text>
<text x="63.1" y="152">VSS</text>
<text x="64.3" y="154.5">VS</text>
<text x="77.4" y="155.8">27</text>
<text x="39.9" y="157.1">INPUT1</text>
<text x="39.9" y="159.6">INPUT2</text>
<text x="58.2" y="159.6">OUTPUT3</text>
<text x="58.2" y="157.1">OUTPUT4</text>
<text x="39.9" y="162.2">INPUT3</text>
<text x="39.9" y="164.7">INPUT4</text>
<text x="39.9" y="167.2">GND</text>
<text x="58.2" y="164.7">OUTPUT1</text>
<text x="58.2" y="162.2">OUTPUT2</text>
<text x="62.7" y="167.2">GND</text>
<text x="78.7" y="163.4">20</text>
<text x="39.9" y="169.8">GND</text>
<text x="39.9" y="172.3">GND</text>
<text x="62.7" y="172.3">GND</text>
<text x="62.7" y="169.8">GND</text>
<text x="39.9" y="174.9">GND</text>
<text x="62.7" y="174.9">GND</text>
<text x="159.1" y="178.7">R74</text>
<text x="122.4" y="185.6">GND</text>
<text x="158.8" y="183.2">0</text>
<text x="51.3" y="187.6">GND</text>
<text x="158.8" y="190.9">0</text>
<text x="159.1" y="186.3">R87</text>
<text x="165.6" y="195.8">GND</text>
</g>
<g font-size="1.8" fill="#0f0f0f">
<text x="233.7" y="20.1">Uref</text>
<text x="256.2" y="23.9">SUM</text>
<text x="176.5" y="25.1">Ua</text>
<text x="66" y="35.3">Uref</text>
<text x="176.5" y="30.2">Uc</text>
<text x="197.5" y="43.6">Uref</text>
<text x="177.2" y="54.3">Ub</text>
<text x="256.7" y="55.6">FES</text>
<text x="177.2" y="64.5">Ud</text>
<text x="111.8" y="77.2">TPIC_CO_B-</text>
<text x="127.4" y="77.2">BLP_1</text>
<text x="153.7" y="77.2">BLP_1</text>
<text x="237.5" y="75.3">Uref</text>
<text x="111.8" y="82.3">TPIC_CO_A+</text>
<text x="111.8" y="79.7">TPIC_CO_B+</text>
<text x="127.4" y="82.3">BLP_3</text>
<text x="127.4" y="79.7">BLP_2</text>
<text x="153.7" y="82.3">BLP_3</text>
<text x="153.7" y="79.7">BLP_2</text>
<text x="199.4" y="82.3">Uref</text>
<text x="111.8" y="84.8">TPIC_CO_A-</text>
<text x="111.8" y="89.9">CD_LD</text>
<text x="127.4" y="84.8">BLP_4</text>
<text x="127.4" y="87.4">BLP_5</text>
<text x="127.4" y="89.9">BLP_6</text>
<text x="153.7" y="87.4">BLP_5</text>
<text x="153.7" y="84.8">BLP_4</text>
<text x="153.7" y="89.9">BLP_6</text>
<text x="111.8" y="92.4">BD_LD</text>
<text x="111.8" y="95">DVD_LD</text>
<text x="127.4" y="95">BLP_8</text>
<text x="127.4" y="92.4">BLP_7</text>
<text x="153.7" y="95">BLP_8</text>
<text x="153.7" y="92.4">BLP_7</text>
<text x="111.8" y="100.1">CD_VR</text>
<text x="126.2" y="100.1">BLP_10</text>
<text x="127.4" y="97.5">BLP_9</text>
<text x="153.7" y="97.5">BLP_9</text>
<text x="153.7" y="100.1">BLP_10</text>
<text x="111.8" y="102.6">MDI_DVD</text>
<text x="111.8" y="107.7">MDI_BD</text>
<text x="111.8" y="105.1">DVD_VR</text>
<text x="126.2" y="105.1">BLP_12</text>
<text x="126.2" y="102.6">BLP_11</text>
<text x="126.2" y="107.7">BLP_13</text>
<text x="153.7" y="107.7">BLP_13</text>
<text x="153.7" y="102.6">BLP_11</text>
<text x="153.7" y="105.1">BLP_12</text>
<text x="111.8" y="112.8">FEGI06</text>
<text x="111.8" y="110.2">AUX1</text>
<text x="126.2" y="110.2">BLP_14</text>
<text x="126.2" y="112.8">BLP_15</text>
<text x="153.7" y="110.2">BLP_14</text>
<text x="153.7" y="112.8">BLP_15</text>
<text x="111.8" y="115.3">GAIN_SW1</text>
<text x="111.8" y="117.8">HAVC</text>
<text x="126.2" y="115.3">BLP_16</text>
<text x="126.2" y="117.8">BLP_17</text>
<text x="153.7" y="117.8">BLP_17</text>
<text x="153.7" y="115.3">BLP_16</text>
<text x="111.8" y="125.5">RF0+</text>
<text x="111.8" y="122.9">HAVC</text>
<text x="111.8" y="120.4">FD_5V</text>
<text x="126.2" y="125.5">BLP_20</text>
<text x="126.2" y="120.4">BLP_18</text>
<text x="126.2" y="122.9">BLP_19</text>
<text x="153.7" y="120.4">BLP_18</text>
<text x="153.7" y="125.5">BLP_20</text>
<text x="153.7" y="122.9">BLP_19</text>
<text x="111.8" y="128">RF0-</text>
<text x="111.8" y="130.5">Ug</text>
<text x="126.2" y="130.5">BLP_22</text>
<text x="126.2" y="128">BLP_21</text>
<text x="153.7" y="128">BLP_21</text>
<text x="153.7" y="130.5">BLP_22</text>
<text x="111.8" y="135.6">Ue</text>
<text x="111.8" y="133.1">Uh</text>
<text x="126.2" y="135.6">BLP_24</text>
<text x="126.2" y="133.1">BLP_23</text>
<text x="153.7" y="135.6">BLP_24</text>
<text x="153.7" y="133.1">BLP_23</text>
<text x="111.8" y="143.2">Uc</text>
<text x="111.8" y="138.2">Uf</text>
<text x="111.8" y="140.7">Ud</text>
<text x="126.2" y="140.7">BLP_26</text>
<text x="126.2" y="143.2">BLP_27</text>
<text x="126.2" y="138.2">BLP_25</text>
<text x="153.7" y="138.2">BLP_25</text>
<text x="153.7" y="140.7">BLP_26</text>
<text x="153.7" y="143.2">BLP_27</text>
<text x="111.8" y="148.3">Ua</text>
<text x="111.8" y="145.8">Ub</text>
<text x="126.2" y="145.8">BLP_28</text>
<text x="126.2" y="148.3">BLP_29</text>
<text x="153.7" y="145.8">BLP_28</text>
<text x="153.7" y="148.3">BLP_29</text>
<text x="86.4" y="155.9">TPIC_FR+</text>
<text x="102.7" y="153.4">TPIC_TR-</text>
<text x="105.1" y="155.9">TPIC_TILT-</text>
<text x="126.2" y="153.4">BLP_31</text>
<text x="126.2" y="155.9">BLP_32</text>
<text x="126.2" y="150.9">BLP_30</text>
<text x="153.7" y="153.4">BLP_31</text>
<text x="153.7" y="150.9">BLP_30</text>
<text x="153.7" y="155.9">BLP_32</text>
<text x="90.2" y="161">TPIC_TR+</text>
<text x="119.1" y="158.5">TPIC_TILT+</text>
<text x="120.3" y="161">TPIC_FR-</text>
<text x="153.7" y="158.5">BLP_33</text>
<text x="153.7" y="161">BLP_34</text>
<text x="161.8" y="161">BLP_34</text>
<text x="162.3" y="158.5">TPIC_TILT+</text>
<text x="179.1" y="161">TPIC_FR-</text>
<text x="180.3" y="158.5">BLP_33</text>
<text x="86.4" y="166.1">TPIC_TR-</text>
<text x="105.4" y="166.1">TPIC_TR+</text>
<text x="106.4" y="163.6">TPIC_FR+</text>
<text x="126.2" y="166.1">BLP_36</text>
<text x="126.2" y="163.6">BLP_35</text>
<text x="153.7" y="163.6">BLP_35</text>
<text x="153.7" y="166.1">BLP_36</text>
<text x="126.2" y="173.7">BLP_39</text>
<text x="126.2" y="168.6">BLP_37</text>
<text x="126.2" y="171.2">BLP_38</text>
<text x="153.7" y="168.6">BLP_37</text>
<text x="153.7" y="173.7">BLP_39</text>
<text x="153.7" y="171.2">BLP_38</text>
<text x="126.2" y="176.3">BLP_40</text>
<text x="153.7" y="176.3">BLP_40</text>
</g>
<g font-size="1.8" fill="#989898">
<text x="272.6" y="31.5" transform="rotate(-90 272.6 31.5)">R102</text>
<text x="276.5" y="35.6" transform="rotate(-90 276.5 35.6)">51</text>
<text x="268.8" y="64.5" transform="rotate(-90 268.8 64.5)">R100</text>
<text x="272.6" y="68.6" transform="rotate(-90 272.6 68.6)">51</text>
<text x="93" y="131.7">R99</text>
<text x="92.8" y="136.2">0</text>
</g>
<g font-size="1.8" fill="#0000c2">
<text x="112.4" y="70.2">Pinout</text>
<text x="119.6" y="70.2">for</text>
<text x="123.4" y="70.2">BDP10G</text>
</g>
</svg>
